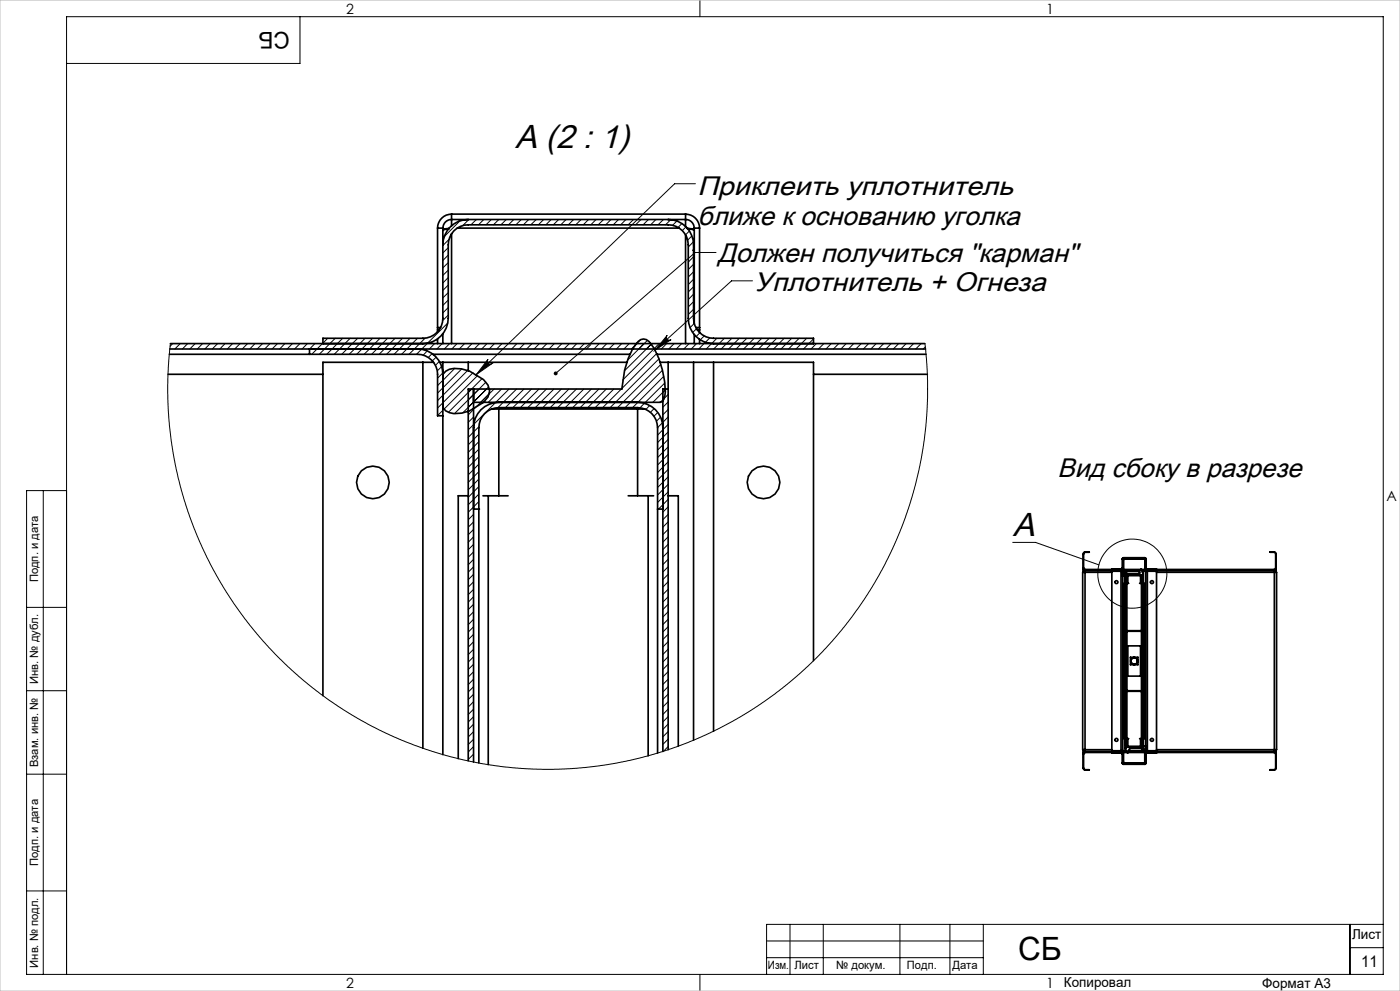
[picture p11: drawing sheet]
<svg xmlns="http://www.w3.org/2000/svg" width="420mm" height="297mm" viewBox="0 0 420 297" stroke-linecap="round" stroke-linejoin="round" font-family="sans-serif">
<g fill="none" stroke="#000" stroke-width=".3">
<path d="M90 5v14h-70M210 0v5M208.6 55.1h-6.2l-59.5 57.1M134.5 74.2l-1.6 1.6M134.5 76.4l-1.6 1.7M134.5 78.7l-1.6 1.6M134.7 71.8l-1.8 1.8M138 66.2l-4.7 4.7M140.7 65.8l-1.9 1.8M142.9 65.8l-1.6 1.6M145.1 65.8l-1.6 1.6M147.4 65.8l-1.6 1.6"/>
<path d="M149.6 65.8l-1.6 1.6M151.9 65.8l-1.6 1.6M154.1 65.8l-1.6 1.6M156.4 65.8l-1.6 1.6M158.6 65.8l-1.6 1.6M160.9 65.8l-1.7 1.6M163.1 65.8l-1.6 1.6M165.3 65.8l-1.5 1.6M167.6 65.8l-1.6 1.6M169.8 65.8l-1.6 1.6M172.1 65.8l-1.6 1.6M174.3 65.8l-1.6 1.6"/>
<path d="M176.6 65.8l-1.6 1.6M178.8 65.8l-1.6 1.6M181.1 65.8l-1.6 1.6M183.3 65.8l-1.6 1.6M185.6 65.8l-1.6 1.6M187.8 65.8l-1.6 1.6M190 65.8l-1.5 1.6M192.3 65.8l-1.6 1.6M194.5 65.8l-1.6 1.6M196.8 65.8l-1.6 1.6M199 65.8l-1.6 1.6M201.2 65.8l-1.5 1.6"/>
<path d="M203.1 66.2l-1.3 1.3M204.6 67l-1.2 1.2M205.8 68l-1.1 1.1M206.8 69.2l-1.1 1.2M207.6 70.7l-1.3 1.3M208 72.5l-1.5 1.5M208.1 74.7l-.4 .4M208.1 76.9l-1.6 1.7M208.1 79.2l-1.6 1.6M214.8 75.7h-6.2l-41.9 36.2M134.3 96.8l-6 6M134.5 83.2l-1.6 1.6"/>
<path d="M134.5 89.9l-1.6 1.6M134.5 81l-1.6 1.5M134.5 85.4l-1.6 1.6M134.5 87.7l-1.6 1.6M134.5 92.2l-1.6 1.6M134.5 94.4l-1.7 1.7M208.1 85.9l-1.6 1.6M208.1 90.4l-1.6 1.6M208.1 92.7l-1.6 1.6M208.1 81.5l-1.6 1.5M208.1 83.7l-1.6 1.6M208.1 88.2l-1.6 1.6"/>
<path d="M208.3 96.9l-1.3 1.3M209 98.5l-1.2 1.2M209.9 99.8l-1.1 1.1M225.7 84.2h-6.2l-23 20.7M51.1 103l-.6 6.5-.2 5.7 .1 7.2 .4 4.9 .8 6.3 1 5.6 2.5 10.3 1.7 5.1 2.4 6.2 4.9 10.1 5.9 9.8 3.6 4.9 4.3 5.4 4.5 4.9 4.1 4 4.8 4.2 4.7 3.8 9.7 6.4 10.1 5.4 4.7 2.1 6.4 2.5 10.3 3 7.1 1.5 5.7 .9 6.7 .6 6 .3 6.6-.1 6.1-.5 6-.7 6.2-1.1 5.3-1.3 6.7-1.9 7-2.5 4-1.7 4.6-2.2 5.8-3.1 6.2-3.8 5.4-3.8 3.6-2.8 6.1-5.4 7.4-7.6 4.1-4.8 4.1-5.6 5.8-9.2 2.8-5.4 2.6-5.7 2.6-6.5 1.5-4.6 2.8-10.8 1-6 .8-5.9 .5-8.2v-5.5l-.8-10.9M51.8 103l-.8 .7M54.1 103l-1.6 1.6M56.3 103l-1.6 1.6M58.6 103l-1.7 1.6M60.8 103l-1.6 1.6M63 103l-1.5 1.6M65.3 103l-1.6 1.6"/>
<path d="M67.5 103l-1.6 1.6M69.8 103l-1.6 1.6M72 103l-1.6 1.6M74.3 103l-1.6 1.6M76.5 103l-1.6 1.6M78.8 103l-1.6 1.6M81 103l-1.6 1.6M83.3 103l-1.7 1.6M85.5 103l-1.6 1.6M87.7 103l-1.6 1.6M90 103l-1.6 1.6M92.2 103l-1.6 1.6"/>
<path d="M92.9 104.6h.1M94.5 103l-1.6 1.6M96.7 103l-3.2 3.2M98.3 101.4l-1.4 1.4M100.6 101.4l-4.8 4.8M102.8 101.4l-4.8 4.8M105.1 101.4l-4.8 4.8M107.3 101.4l-4.8 4.8M109.5 101.4l-4.8 4.8M111.8 101.4l-4.8 4.8M114 101.4l-4.8 4.8M116.3 101.4l-4.8 4.8"/>
<path d="M118.5 101.4l-4.8 4.8M120.8 101.4l-4.8 4.8M123 101.4l-4.8 4.8M125.3 101.4l-4.8 4.8M126.5 104.7l-1.5 1.5M127.5 101.3l-4.8 4.9M128.2 103l-1.7 1.6M128.2 105.2l-1.2 1.2M129.6 106l-1.1 1.1M130.4 103l-1.6 1.6M130.8 107l-1.1 1.2M131.8 108.3l-1.2 1.2"/>
<path d="M132.5 109.9l-1.3 1.3M132.6 103l-1.5 1.6M132.9 111.8l-1.6 1.5M132.9 114l-1.6 1.6M132.9 116.2l-1.6 1.6M132.9 118.5l-1.6 1.6M134.9 103l-1.6 1.6M136.5 110.4l-3.6 3.6M137.1 103l-1.6 1.6M138.5 110.6l-5.6 5.6M139.4 103l-1.6 1.6M140.3 111l-7.4 7.5"/>
<path d="M141.6 103l-1.6 1.6M141.9 111.7l-9 9M143.3 112.6l-10.1 10M143.9 103l-1.6 1.6M144.7 113.4l-10.2 10.2M145.8 114.5l-9.5 9.5M146 116.6l-5.5 5.5M146.1 103l-1.6 1.6M146.4 107.7a.89 .89 0 0 0 0 1.2 .89 .89 0 0 0 1.2 0l-4.7 3.3zM146.6 115.9l-7.8 7.9M146.8 118l-4.5 4.5M148.2 116.6l-4 4"/>
<path d="M148.3 103l-1.5 1.6M150.5 116.6l-4 4M150.6 103l-1.6 1.6M152.7 116.6l-4 4M155 116.6l-5.6 5.6M155.1 103l-1.6 1.6M157.2 116.6l-5.6 5.6M157.3 103l-1.5 1.6M159.5 116.6l-5.7 5.6M159.6 103l-1.6 1.6M161.7 116.6l-5.6 5.6M161.8 103l-1.6 1.6"/>
<path d="M163.9 116.6l-5.6 5.6M164.1 103l-1.6 1.6M166.2 116.6l-5.6 5.6M166.3 103l-1.6 1.6M168.4 116.6l-5.6 5.6M168.6 103l-1.6 1.6M170.7 116.6l-5.6 5.6M170.8 103l-1.6 1.6M172.9 116.6l-5.6 5.6M173 103l-1.5 1.6M175.2 116.6l-5.6 5.6M175.3 103l-1.6 1.6"/>
<path d="M177.3 103.3l-1.4 1.3M177.4 116.6l-5.6 5.6M179.7 116.6l-5.6 5.6M179.8 103l-1.6 1.6M181.9 116.6l-5.6 5.6M182 103l-1.6 1.6M184.2 116.6l-5.7 5.6M184.3 103l-1.6 1.6M186.5 103l-1.6 1.6M188.8 103l-1.6 1.6M191 103l-1.6 1.6M192.2 101.8l-1.9 1.8"/>
<path d="M193.3 103l-1.6 1.6M194.2 102l-5.9 5.9M195.4 103.1l-8.1 8.1M195.5 103l-1.6 1.6M196.3 104.5l-9.5 9.4M197 105.9l-16.2 16.3M197.7 107.5l-14.7 14.7M197.7 103l-1.6 1.6M198.3 109.2l-13 13M198.8 110.9l-11.3 11.3M199.1 112.8l-9.3 9.4M199.2 119.4l-1.1 1.2"/>
<path d="M199.5 114.8l-5.9 5.8M199.8 116.6l-3.9 4M200 103l-1.6 1.6M200.2 100.5a.86 .86 0 0 0-.1 1.2 .86 .86 0 0 0 1.2 .1l-4.8 3.1zM200.4 118.2l-1.5 1.6M202.2 103l-1.6 1.6M204.5 103l-1.6 1.6M206.7 103l-1.6 1.6M209 103l-1.6 1.6M211.2 103l-1.6 1.6M211.3 100.7l-1.2 1.1M212.9 101.3l-1.3 1.3"/>
<path d="M215.1 101.4l-3.2 3.2M217.3 101.4l-3.2 3.2M219.6 101.4l-3.2 3.2M221.8 101.4l-3.2 3.2M224 101.4l-3.2 3.2M226.3 101.4l-3.2 3.2M228.5 101.4l-3.2 3.2M230.8 101.4l-3.2 3.2M233 101.4l-3.2 3.2M235.3 101.4l-3.2 3.2M237.5 101.4l-3.2 3.2M239.7 101.4l-3.1 3.2"/>
<path d="M242 101.4l-3.2 3.2M244.1 101.6l-3 3M244.9 103l-1.6 1.6M247.2 103l-1.7 1.6M249.4 103l-1.6 1.6M251.6 103l-1.6 1.6M253.9 103l-1.6 1.6M256.1 103l-1.6 1.6M258.4 103l-1.6 1.6M260.6 103l-1.6 1.6M262.9 103l-1.6 1.6M265.1 103l-1.6 1.6"/>
<path d="M267.3 103l-1.6 1.6M269.6 103l-1.6 1.6M271.9 103l-1.7 1.6M274.1 103l-1.6 1.6M276.3 103l-1.6 1.6M277.6 104l-.6 .6M132.9 123l-1.6 1.6M132.9 120.7l-1.6 1.6M142.1 122.7l-1.6 1.7M142.1 125l-1.6 1.6M142.1 127.2l-1.6 1.6M143.7 130.1l-3.2 3.2"/>
<path d="M143.7 132.4l-3.2 3.2M143.7 134.6l-3.2 3.2M143.7 136.9l-3.2 3.1M143.7 139.1l-3.2 3.2M143.7 127.9l-3.2 3.2M148.7 120.6l-6.6 6.6M193.3 120.9l-1.3 1.3M194.9 121.5l-1.2 1.2M196.3 122.4l-1.2 1.2M197.3 123.6l-1.1 1.1M198.2 125l-1.2 1.2M198.7 126.7l-1.4 1.5"/>
<path d="M200.4 120.5l-1.5 1.6M200.4 122.7l-1.5 1.6M200.4 125l-1.5 1.6M200.4 127.2l-3.1 3.2M200.4 129.5l-3.1 3.1M200.4 131.7l-3.1 3.2M200.4 133.9l-3.1 3.3M200.4 136.2l-3.1 3.2M200.4 138.4l-3.1 3.2M13 147v145M20 147h-12v145h407v-287h-395v287M142.1 154.2l-1.6 1.6"/>
<path d="M142.1 156.4l-1.6 1.6M142.1 158.7l-1.6 1.6M143.7 152.6h.1M143.7 141.4l-3.2 3.2M143.7 143.6l-3.2 3.2M143.7 145.8l-3.2 3.2M143.7 148.1l-3.2 3.2M143.7 150.3l-3.2 3.2M200.4 140.7l-3.1 3.2M200.4 142.9l-3.1 3.2M200.4 145.2l-3.1 3.2M200.4 147.4l-3.1 3.2"/>
<path d="M200.4 149.6l-2.8 3M200.4 151.9l-1.5 1.6M200.4 154.2l-1.5 1.5M200.4 156.4l-1.5 1.6M200.4 158.6l-1.5 1.6M142.1 160.9l-1.6 1.6M142.1 163.2l-1.6 1.5M142.1 165.4l-1.6 1.6M142.1 167.6l-1.6 1.7M142.1 169.9l-1.6 1.6M142.1 172.1l-1.6 1.6M142.1 174.4l-1.6 1.6"/>
<path d="M142.1 176.6l-1.6 1.6M142.1 178.9l-1.6 1.6M200.4 160.9l-1.5 1.6M200.4 163.1l-1.5 1.6M200.4 165.4l-1.5 1.6M200.4 167.6l-1.5 1.6M200.4 169.9l-1.5 1.5M200.4 172.1l-1.5 1.6M200.4 174.3l-1.5 1.7M200.4 176.6l-1.5 1.6M200.4 178.9l-1.5 1.5M303.8 162.6h6.9l19 6.7"/>
<path d="M325.1 166.3l-.2 .1M325.1 168.5l-.2 .2M325.3 170.6l-.1 .1M326 165.4l-.1 .1M327.4 170.7l-.1 .1M329.7 170.7l-.2 .1M331.9 170.7l-.1 .1M334.3 170.5l-.4 .5M337 170.1l-.9 .9M337 167.8l-.2 .2M337.5 167.3l-.1 .2M337.7 178.4l-.2 .1"/>
<path d="M337.7 176.2l-.2 .1M337.8 171.6l-1.1 1M337.8 173.8l-.3 .3M338.7 170.7l-.2 .1M339.7 171.9l-.5 .5M339.8 167.3l-.1 .2M340.9 170.7l-.2 .1M342.1 167.3l-.2 .2M342.7 171.1l-1.3 1.3M343 173.1l-.3 .3M343 175.3l-.2 .2M343 177.6l-.2 .1"/>
<path d="M343 179.8l-.2 .2M343.1 170.7l-.1 .1M343.7 167.9l-.2 .2M343.7 170.1l-.1 .1M345.5 170.5l-.3 .3M347.6 170.7l-.1 .1M349.9 170.7l-.2 .1M352.1 170.7l-.1 .1M354.4 170.7l-.2 .1M356.6 170.7l-.1 .1M358.8 170.7l-.1 .1M361.1 170.7l-.1 .1"/>
<path d="M363.4 170.7l-.2 .1M365.6 170.7l-.2 .1M367.8 170.7l-.1 .1M370.1 170.7l-.1 .1M372.3 170.7l-.1 .1M374.6 170.7l-.2 .1M376.8 170.7l-.1 .1M379.1 170.7l-.2 .1M381.3 170.7l-.1 .1M382.1 165.4l-.1 .1M382.8 166.9l-.1 .2M382.8 169.2l-.1 .1"/>
<path d="M8 182h12M142.1 181.1l-1.6 1.6M142.1 196.8l-1.6 1.6M142.1 199.1l-1.6 1.6M142.1 183.4l-1.6 1.6M142.1 185.6l-1.6 1.6M142.1 187.9l-1.6 1.5M142.1 190.1l-1.6 1.6M142.1 192.3l-1.6 1.7M142.1 194.6l-1.6 1.6M200.4 181.1l-1.5 1.6M200.4 183.3l-1.5 1.6"/>
<path d="M200.4 185.6l-1.5 1.6M200.4 187.8l-1.5 1.6M200.4 190.1l-1.5 1.6M200.4 192.3l-1.5 1.6M200.4 194.6l-1.5 1.5M200.4 196.8l-1.5 1.6M200.4 199l-1.5 1.7M337.7 180.7l-.2 .1M337.7 185.1l-.2 .2M337.7 182.9l-.2 .2M337.7 187.4l-.2 .1M337.8 194l-.3 .3"/>
<path d="M337.8 196.2l-.3 .3M337.8 198.5l-.3 .3M337.9 191.7l-.4 .3M338.3 189l-.8 .8M340.5 189l-.1 .2M342.7 193.6h.1M343 195.5l-.3 .3M343 197.8l-.3 .3M343 182.1l-.2 .1M343 184.3l-.3 .3M343 186.5l-.3 .4M343 188.8l-.2 .1"/>
<path d="M343 191.1l-.2 .1M343 193.3l-.2 .2M8 207h12M142.1 205.8l-1.6 1.6M142.1 212.5l-1.6 1.6M142.1 201.3l-1.6 1.6M142.1 203.5l-1.6 1.7M142.1 208.1l-1.6 1.6M142.1 210.3l-1.6 1.6M142.1 214.8l-1.6 1.6M142.1 217l-1.6 1.6M142.1 219.3l-1.6 1.6"/>
<path d="M200.4 201.3l-1.5 1.6M200.4 203.5l-1.5 1.6M200.4 205.8l-1.5 1.6M200.4 208l-1.5 1.6M200.4 210.3l-1.5 1.6M200.4 212.5l-1.5 1.6M200.4 214.8l-1.5 1.6M200.4 217l-1.5 1.6M200.4 219.2l-1.5 1.6M337.7 214.3l-.2 .2M337.7 216.6l-.2 .1M337.7 218.8l-.2 .2"/>
<path d="M337.7 209.8l-.2 .2M337.7 212.1l-.2 .1M337.7 203.1l-.2 .1M337.7 207.6l-.2 .1M337.8 200.7l-.3 .3M337.9 205.2l-.4 .3M338.3 207l-.2 .1M340.5 207l-.2 .2M342.6 207.2l-.2 .1M343 209l-.3 .3M343 211.3l-.3 .3M343 213.5l-.2 .1"/>
<path d="M343 215.8l-.2 .1M343 202.3l-.3 .3M343 204.5l-.2 .2M343 206.8l-.2 .1M343 218l-.2 .2M343 200l-.3 .3M8 232h12M142.1 221.5l-1.6 1.6M142.1 228.2l-.1 .1M142.1 223.8l-1.6 1.6M142.1 226l-1.6 1.6M200.4 221.5l-1.5 1.6"/>
<path d="M200.4 223.7l-1.3 1.4M325.1 226.9l-.2 .1M325.1 229.2l-.2 .1M325.8 230.7l-.2 .1M326.6 225.4l-.1 .1M328.9 225.4l-.2 .1M331.1 225.4l-.1 .1M333.3 225.4l-.1 .1M335.6 225.4l-.3 .3M337 226.2l-.2 .2M337 228.4l-.1 .2M337.7 221l-.2 .2"/>
<path d="M337.8 223.2l-.3 .2M337.9 225.4l-.2 .1M338.9 228.8l-.1 .1M339.4 223.8l-1.4 1.5M340.1 225.4l-.2 .1M341.2 228.8l-.1 .1M341.7 223.8l-.5 .5M342.3 225.4l-.1 .1M343 222.5l-.3 .3M343 220.2l-.2 .2M343.7 226.3l-.2 .1M343.8 223.9l-.9 .9"/>
<path d="M344.7 225.2l-.4 .5M347 225.2l-.5 .5M349.1 225.4l-.2 .1M351.3 225.4l-.1 .1M353.6 225.4l-.2 .1M355.8 225.4l-.1 .1M358.1 225.4l-.2 .1M360.3 225.4l-.1 .1M362.5 225.4l-.1 .1M364.8 225.4l-.2 .1M367 225.4l-.1 .1M369.3 225.4l-.2 .1"/>
<path d="M371.5 225.4l-.1 .1M373.8 225.4l-.2 .1M376 225.4l-.2 .1M378.2 225.4l-.1 .1M380.5 225.4l-.1 .1M381.9 230.7l-.1 .1M382.6 225.5l-.1 .1M382.8 227.5l-.1 .2M382.8 229.8l-.1 .1M8 267h12M237 277v15M247 277v15"/>
<path d="M270 277v15M285 277v15M295 277v15M405 277v15M415 277h-185v15M210 292v5M230 282h65M230 287h65M405 284h10"/>
<circle cx="339.7" cy="171.9" r="10.4"/>
</g>
<path d="M0 0h420v297h-420z" fill="none" stroke="#c0c0c0" stroke-width=".3"/>
<path d="M146.4 107.7a.89 .89 0 0 0 0 1.2 .89 .89 0 0 0 1.2 0l-4.7 3.3zM200.2 100.5a.86 .86 0 0 0-.1 1.2 .86 .86 0 0 0 1.2 .1l-4.8 3.1zM166.3 111.5l-.2 .4 .2 .4 .4-.4-.4 .4a.58 .58 0 0 0 .8 .1 .58 .58 0 0 0 0-.9 .58 .58 0 0 0-.8 0z" fill="#000"/>
<g fill="none" stroke="#000" stroke-width=".5">
<path d="M131.3 68.4v31M131.3 68.4h1.6M132.9 68.4v27a6 6 0 0 1-6 6h-30v1.6M134.7 68.5l-1.8 .6M134.8 68.5l-1.8 .2M135.5 64.2a4.2 4.2 0 0 0-4.2 4.2M135.5 65.8a2.59 2.59 0 0 0-2.6 2.6M135.5 65.8v1.9M135.5 65.8h70.2M135.5 64.2v1.6M135.5 70.1v32.9M135.5 64.2h70.2"/>
<path d="M137.2 68.4h66.6M140.5 65.8a7.6 7.6 0 0 0-7.6 7.6M200.4 65.8a7.6 7.6 0 0 1 7.7 7.6v22a6 6 0 0 0 6 6h30v1.6M205.7 64.2a4.2 4.2 0 0 1 4.2 4.2M205.7 65.8a2.59 2.59 0 0 1 2.6 2.6M205.7 65.8v2M205.7 64.2v1.6M205.7 70.4v32.6M206.1 68.4l2.1 .3M206.1 68.5l2.2 .6M208.3 68.4h1.6M208.3 68.4v28.5"/>
<path d="M209.9 68.4v31.3M131.3 98.2h.9M131.3 98.9h.4M208.8 98.2h1.1M209.2 98.9h.7M50.4 112.2h46.5M50.8 106.2h74.5a6 6 0 0 1 6 6v12.4h1.6M50.9 104.6h226.8M51.1 103h226.4M92.9 104.6v1.6M125.3 104.6a7.6 7.6 0 0 1 7.6 7.6M126.9 103a7.6 7.6 0 0 0 7.6-7.6v-22a6 6 0 0 1 6-6h59.9a6 6 0 0 1 6.1 6v22a7.6 7.6 0 0 0 7.6 7.6"/>
<path d="M126.9 108.6h3.2M126.9 108.6h-30v99.9M126.9 108.6v115.7M129.9 106.2h59.2M131.3 101.6v1.4M132 108.6h.9M132.9 108.6h7.6M132.9 100v3M132.9 108.6v117.6M133.7 111.3a7.4 7.4 0 0 1 7.2-.1l4.2 2.6a4.1 4.1 0 0 1 0 6.8l-4.2 2.6a7.4 7.4 0 0 1-7.2-.1l-.8-.9v-10zM140.5 108.6v2.5M140.5 108.6h47.6"/>
<path d="M142.1 116.6v111.8M197.1 106.2h80.7M198 108.6h2.4M200.4 108.6h7.7M200.4 116.6h-1.5v108.6M200.4 108.6v116.1M208.1 108.6h6M208.1 108.6v113.2M208.3 100.3v2.7M209.9 101.7v1.3M214.1 108.6h30v89.4M214.1 108.6v110.5"/>
<path d="M244.1 112.2h34.1M142.1 120.6h55.9a1.87 1.87 0 0 0 1.5-2 25.5 25.5 0 0 0-3.2-14.1l-1.6-2.1a2.16 2.16 0 0 0-3.3 0 23.7 23.7 0 0 0-4.9 14.2h-46v111.4M147.5 122.6h2.1M149.6 120.6a7.6 7.6 0 0 0-7.5 7.6M149.6 122.6h41.7M149.6 122.6v26M191.3 120.6a7.6 7.6 0 0 1 7.6 7.6M191.3 122.6h2.1M191.3 122.6v26M140.5 148.6h-3v78.8M142.1 152.6h1.6M144.9 148.6h1.6"/>
<path d="M146.5 148.6h5.9M146.5 148.6v80.6M188.5 148.6h6M194.5 148.6v77.9M194.5 148.6h1.6M197.3 152.6h1.6M200.4 148.6h3l.1 75M325.1 170.6v.9M325.1 170.6l-.2 .9M325.2 165.6l.3-.2h1.3l-1.3 .1-.4 .4v4.2l.4 .6h56.8l.4-.5v-4.2l-.4-.5-1.3-.1h1.3l.5 .4v4.5l-.6 .5h-56.6l-.4-.2-.3-.5v-4zM325.5 171h10.8l.4 .3 .1 1.3M325.5 171v.5"/>
<path d="M325.5 171.5h-.7v53.2h.7M325.5 170.8v.2M325.5 171.5v53.2M325.5 171.5h8.1M333.2 170.8v.2M336.2 170.8l.4 .2 .2 .5a.73 .73 0 0 1 .9 0 .73 .73 0 0 1 .3 .8l-.6 .3-.6-.2M336.3 171.2h.3M336.3 171.2h-2.7v53.8h2.7M336.3 171.2v53.8M336.6 171h5.3M336.7 167.5v2.8M336.7 170.6v.1"/>
<path d="M336.7 170.2h.1M336.7 167.5h.1M336.8 171.2h.1M336.8 167.5l-.1 2.9-3.1 .3M336.8 167.6l.2-.1-.2 .1M336.8 171.2h.7M336.8 170.4v.3M336.8 171.2v53.8M337.1 167.1l-.4 .4M337.1 167.3l-.3 .2M337.1 167.3v.2M337.1 167.3h6.4"/>
<path d="M337.1 167.1v.2M337.1 167.7v3M337.1 167.1h6.4M337.2 167.5h6.1M337.5 167.3l-.5 .2-.2 .5M337.5 174.8h-.2v46.6h.2M337.5 171.2v.2M337.5 171.2h4.4M337.7 171.9l-.2 52.4M337.7 172.3h5.1a1.3 1.3 0 0 0-.6-1.7l-.5 1.3h-4.2v22.9M337.7 175.2h.1M337.9 174.8h.2"/>
<path d="M338.1 174.8h.5M338.1 174.8v14.3M338.2 172.5h.1M338.3 172.3l-.5 .3-.1 .4M338.3 172.5v2.3M338.3 172.5h3.9M341.9 174.8h.5M342.2 172.3l.5 .3 .1 .4M342.2 172.5h.1M342.2 172.5v2.3M342.4 174.8v14.1M342.4 174.8h.2"/>
<path d="M342.7 171h39.6M342.7 175.2h.1M342.8 171.2h.2M343 167.3l.5 .2 .2 .3v2.3l.2 .4 3.1 .2M343 171.9l-.2 52.4M343 174.8h.3v46.6h-.3M343 171.2h.7M343 171.2v23.6M343.5 167.1l.4 .4M343.5 167.3l.2 .2M343.5 167.3v.2M343.5 167.1v.2"/>
<path d="M343.5 167.7v3M343.5 170l.2 .5 .5 .2M343.5 168l-.4-.5h-5.9l-.2 .5v2.1l-.2 .4-.5 .2M343.7 167.6l-.2-.1 .2 .1M343.7 171.2h.5M343.7 171.2v53.8M343.7 167.5h.2M343.7 167.5v2.6M343.7 170.5v.2M343.7 170.2h.2M343.8 170.3h.1M343.9 167.5v2.9"/>
<path d="M343.9 170.6v.1M344.2 171.2h2.8v53.8h-2.8M344.2 171.2v53.8M347 171.5h35.3M382.3 171v.5M382.3 171.5h.7v53.2h-.7M382.3 170.8v.2M382.3 171.5v53.2M382.7 170.6l.1 .9M382.7 170.6v.9M337.5 194.8v.4M337.5 195.2h.3"/>
<path d="M337.5 194.8h.3M337.5 195.2v5.8M337.7 193.6h.1M337.7 193.1h.2M337.8 194.8v.4M337.8 193.6h.5M337.8 189.3v-16.4l.4-.5h4.1l.4 .5v15.7l-.5 .4h-3.9l-.5 .3-.1 .5M337.8 193.6v1.2M337.8 195.2v5.8M338.1 189.3v4.3M338.3 193.6h3.9M338.3 193.6v9"/>
<path d="M339.1 197h2.3v2.2h-2.3zM342.2 193.6h.6M342.2 193.6v9M342.4 189.1v4.5M342.7 184.5h.1M342.7 194.8v.4M342.7 195.2h.3M342.7 194.8h.3M342.7 188.9v5.9M342.7 195.2v5.8M342.8 188.5l-.1 .4-.4 .3h-4l-.3 .2-.1 4.2M343 194.8v.4"/>
<path d="M343 195.2v5.8M337.5 201v.4M337.5 201.4h.3M337.5 201h.3M337.5 201.4v23.6M337.7 206.5l.1 .4 .5 .3h3.8l.6 .4v15.7l-.4 .5h-4.1l-.4-.5v-16.4M337.7 202.6h.1M337.7 203.1h.2M337.8 201v.4M337.8 202.6h.5M337.8 201.4v1.2M337.9 202.6v4l.1 .3 4.1 .1 .6 .3 .1 .4"/>
<path d="M338.1 202.6v4.3M338.1 207.1v14.3M338.3 202.6h3.9M342.2 202.6h.6M342.4 202.6v4.5M342.4 207.3v14.1M342.7 211.7h.1M342.7 201v.4M342.7 201.4h.3M342.7 201h.3M342.7 201.4v5.9M343 201.4v22.9h-4.1l-.5 1.3a1.35 1.35 0 0 1-.5-1.7h5v.4"/>
<path d="M343 201v.4M197.3 225.7v-97.5a6 6 0 0 0-6-6h-41.7a6 6 0 0 0-5.9 6v100.5M324.9 224.7l.2 .9v-.9M325.2 225.6l.3-.2h56.8l.5 .5v4.4l-.4 .5h-1.4l1.3-.1 .4-.4v-4.3l-.4-.5h-56.8l-.4 .6v4.3l.4 .3 1.3 .1h-1.3l-.5-.3-.1-.4v-4zM325.5 224.7v.5M325.5 225.2h12.5M325.5 225.2v.2M325.5 224.7h8.1M333.6 225.5l2.8 .2 .4 .5M336.3 225.5l.6 .5 .1 2.2 .5 .6 5.8-.1 .2-.4 .1-2.3 .6-.5M336.3 225h.5M336.7 228.7l.3 .4"/>
<path d="M336.7 225.5v.1M336.7 225.8v2.9M336.7 226h.1M336.7 228.7h.1M336.7 225.9h.1M336.8 228.2l.2 .5 .5 .2M336.8 228.7l.2 .2M336.8 228.6l.2 .1zM336.8 225h.7M336.8 225.5v.3M336.8 226.1v2.6M337 228.7v.2"/>
<path d="M337 228.9h6.4M337 225.5v3M337 228.9v.2M337 229.1h6.4M337.2 228.7h6.1M337.5 225h.4M337.7 223.2l.1 .4 .5 .3M337.7 221h.1M337.9 221.4h.2M338.1 221.4h.5M338.2 223.7h.1M338.3 221.4v2.3"/>
<path d="M338.3 223.7h3.9M338.7 225.2h5.3M338.8 225h4.2M341.9 221.4h.5M342.2 223.7h.1M342.2 221.4v2.3M342.4 221.4h.2M342.7 221h.1M342.8 223.2l-.1 .5-.5 .2M343 225h.7M343 224.8v.2M343.4 228.7v.2"/>
<path d="M343.4 225.5v3M343.4 228.9v.2M343.5 228.7l.2-.1zM343.7 228.2l-.1 .4-.6 .3M343.7 223.6l.2 1.3 .5 .3h37.9M343.7 223.8a.7 .7 0 0 0-.9-.1 .7 .7 0 0 0-.2 .8l.8 .4 .3-.2 .2 .5 .5 .2M343.7 228.7l-.3 .2M343.7 225h.1M343.7 225.5v.3M343.7 228.7h.1M343.7 226h.1M343.8 225.9h.1"/>
<path d="M343.8 228.7l-.4 .4M343.8 225.5v.1M343.8 225.8v2.9M343.9 225h.3M347 225.5l-3.1 .3-.2 .3v2.6M347 224.7h35.3M347.3 225.2v.2M382.3 224.7v.5M382.3 225.2v.2M382.7 224.7v.9l.1-.9"/>
<circle cx="111.9" cy="144.6" r="4.9"/>
<circle cx="229.1" cy="144.6" r="4.9"/>
<circle cx="334.9" cy="174.5" r=".45"/>
<circle cx="345.6" cy="174.5" r=".45"/>
<circle cx="340.3" cy="198.1" r="1.01"/>
<circle cx="340.3" cy="198.1" r=".99"/>
<circle cx="340.3" cy="198.1" r="1.04"/>
<circle cx="334.9" cy="221.7" r=".45"/>
<circle cx="345.6" cy="221.7" r=".45"/>
</g>
<g font-size="10">
<text x="154.5" y="44.3">А (2 : 1)</text>
<text x="303.8" y="160.5">А</text>
</g>
<text font-size="9.6" x="305.4" y="287.8">СБ</text>
<g font-size="8">
<text x="209.2" y="58.5">Приклеить уплотнитель</text>
<text x="209.2" y="67.3">ближе к основанию уголка</text>
<text x="215.3" y="78.6">Должен получиться &quot;карман&quot;</text>
<text x="226.3" y="87.1">Уплотнитель + Огнеза</text>
<text x="317.3" y="143">Вид сбоку в разрезе</text>
</g>
<text font-size="6.9" x="86.9" y="9.4" transform="rotate(-180 86.9 9.4)">СБ</text>
<text font-size="4.8" x="408.3" y="289.7">11</text>
<g font-size="4.2">
<text x="103.8" y="4.2">2</text>
<text x="313.8" y="4.2">1</text>
<text x="415.9" y="150.2">A</text>
<text x="103.8" y="296.2">2</text>
<text x="313.8" y="296.2">1</text>
</g>
<g font-size="4.1">
<text x="405.6" y="281.5">Лист</text>
<text x="319.2" y="295.9">Копировал</text>
<text x="378.7" y="296">Формат А3</text>
</g>
<g font-size="3.4">
<text x="11.4" y="174.5" transform="rotate(-90 11.4 174.5)">Подп. и дата</text>
<text x="11.4" y="205" transform="rotate(-90 11.4 205)">Инв. № дубл.</text>
<text x="11.4" y="229.9" transform="rotate(-90 11.4 229.9)">Взам. инв. №</text>
<text x="11.4" y="259.5" transform="rotate(-90 11.4 259.5)">Подп. и дата</text>
<text x="11.4" y="290" transform="rotate(-90 11.4 290)">Инв. № подл.</text>
<text x="230.4" y="290.4">Изм.</text>
<text x="238.3" y="290.4">Лист</text>
<text x="250.9" y="290.4">№ докум.</text>
<text x="272.1" y="290.4">Подп.</text>
<text x="285.7" y="290.5">Дата</text>
</g>
</svg>
